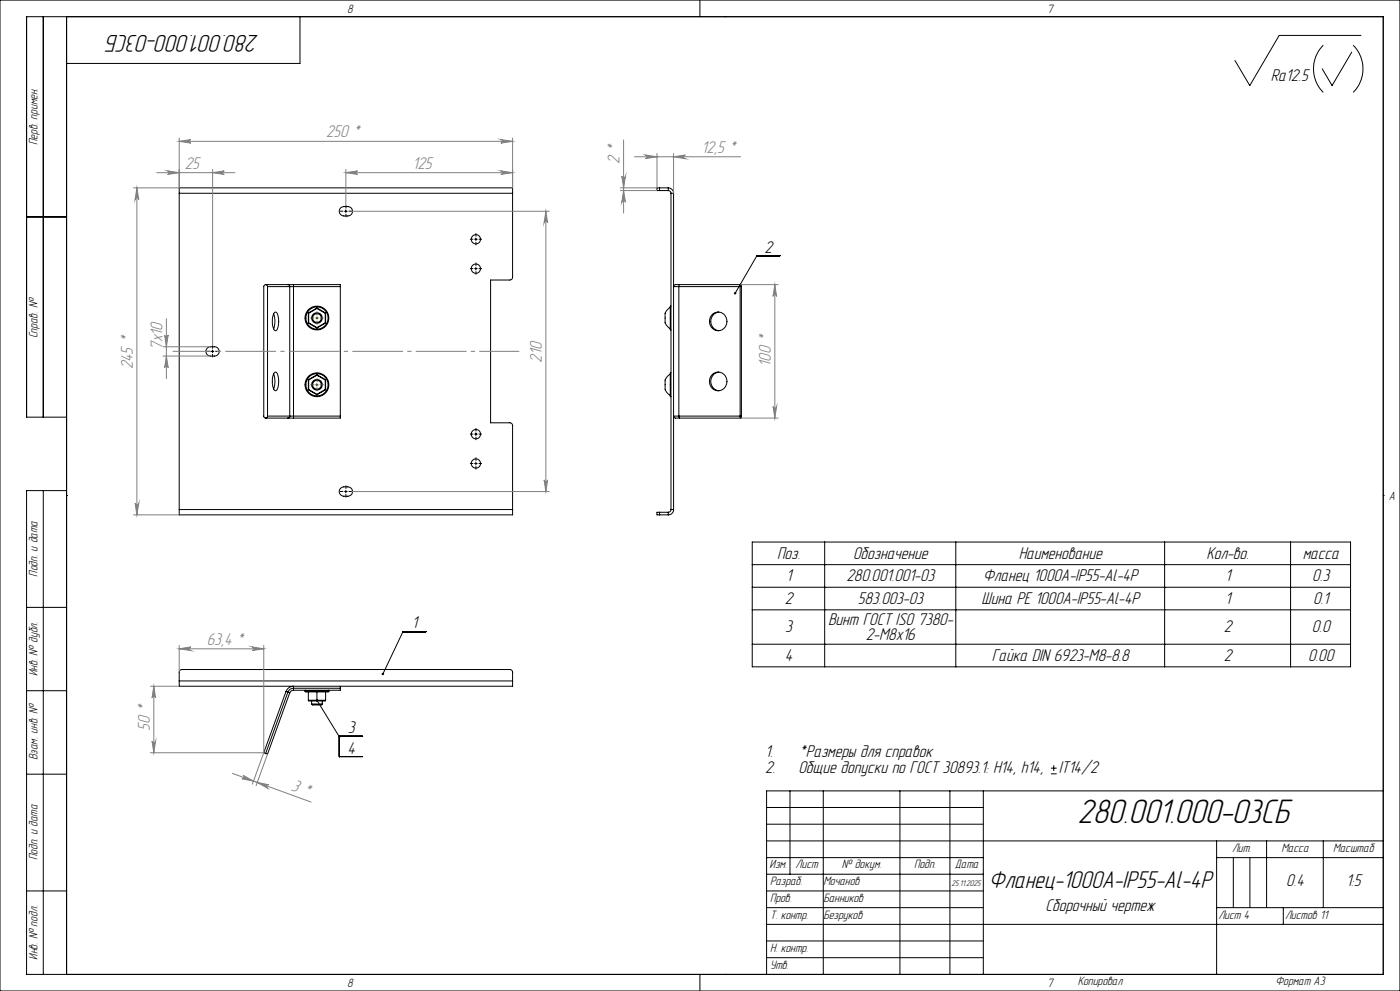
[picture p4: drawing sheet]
<svg xmlns="http://www.w3.org/2000/svg" width="420mm" height="297mm" viewBox="0 0 420 297" stroke-linecap="round" stroke-linejoin="round" font-family="sans-serif">
<g fill="none" stroke="#000" stroke-width=".3">
<path d="M0 0h420v297h-420zM13 5v120M20 5v287M90 5v14h-70M210 0v5M217.5 5h.1M397 13.5a10 10 0 0 0 0 14.2M405.5 15.6l-5.9 10-2.9-5M405.9 13.5a10 10 0 0 1 0 14.2M408.3 10.6h-24.5l-8.9 15-4.4-7.5M53.8 57.9v-1.6h100v1.6M53.8 57.9h100"/>
<path d="M53.8 57.9v94.8M153.8 57.9l-.1 25.5-.7 .5h-5.8v42.8h5.9l.6 .5 .1 25.5M197.9 56.3h-.8v.8h.8M197.9 56.3h2.6M197.9 56.3v.8M197.9 57.1h2.6M200.5 56.3a1.63 1.63 0 0 1 1.6 1.6M200.5 57.1l.7 .4 .1 .4M200.5 56.3v.8M201.3 57.9h.8M201.3 57.9v94.8M202.1 57.9v94.8"/>
<path d="M8 65h12M102.3 62.2a2.69 2.69 0 0 1 3.3 .4 1.41 1.41 0 0 1-1.2 2.1 2.16 2.16 0 0 1-2.4-.7 1.4 1.4 0 0 1 .3-1.8zM103.4 63.3h.8M103.8 62.9v.8M142.4 71.7h.8M142.8 71.3v.8M226.9 76.9h.1M226.9 76.7h7.1M226.9 76.9l-6.3 11M79.7 85.3l-.6 .5v39l.6 .5M79.7 85.3l.4 .2 .2 .4M79.7 85.3h6.7"/>
<path d="M80.3 85.9v38.8M80.3 85.9h6.6M82.1 94a6.8 6.8 0 0 1 0 4.6M82.2 93.8l.5-.3a3.5 3.5 0 0 1 .9 3.4l-.3 1.6-.6 .6a3.6 3.6 0 0 1-1-3.4zM86.4 85.3l.4 .2 .1 .4M86.4 85.3h1.7M86.9 85.9h1.2M86.9 85.9v38.8M88.1 85.3v.6M88.1 85.3h14v.6M88.1 85.9h14M88.1 85.9v38.8"/>
<path d="M92.5 93.8v3M92.5 96.8l2.6 1.5M92.5 93.8l.1 .1M92.6 93.9v2.9M92.6 96.8l2.5 1.4M92.6 96.8h-.1M95.1 92.3v.2M95.1 98.2v.1M95.1 92.5l2.5 1.4M95.1 92.3l2.6 1.5M95.1 92.5l-2.5 1.4M95.1 92.3l-2.6 1.5"/>
<path d="M97.6 93.9v2.9M97.6 96.8h.1M97.6 96.8l-2.5 1.4M97.7 93.8v3M97.7 93.8l-.1 .1M97.7 96.8l-2.6 1.5M102.1 85.9v38.8M142.4 80.5h.8M142.8 80.1v.8M201.1 92.1l-.7 .6a2.46 2.46 0 0 0-.9 2.6 2.81 2.81 0 0 0 1.6 3.2M201.3 91.8h-.2v7.1h.2M203.7 85.9h18.3"/>
<path d="M203.7 85.9v38.8M203.9 85.3l-.2 .6M203.9 85.3a1.34 1.34 0 0 0-1.8 .6h1.6M203.9 85.3h18.3M213.8 94.1a2.69 2.69 0 0 1 4.3 2.2 2.69 2.69 0 0 1-4.3 2.2 2.92 2.92 0 0 1 0-4.4zM215.7 93.5a2.81 2.81 0 0 0-2.5 2.8 2.81 2.81 0 0 0 2.5 2.8M222 85.9v38.8M222.2 85.3l-.2 .6M222.2 85.3l.2 .4v39.3l-.2 .3M62.3 104.2a2.42 2.42 0 0 1 3.5 .9 1.43 1.43 0 0 1-1.4 1.6h-1.2a1.4 1.4 0 0 1-1.3-.9 1.4 1.4 0 0 1 .4-1.6zM63.4 105.3h.8M63.8 104.9v.8"/>
<path d="M82.1 112a6.9 6.9 0 0 1 0 4.6M82.2 111.8l.5-.3a3.5 3.5 0 0 1 .9 3.4l-.3 1.6-.6 .6a3.6 3.6 0 0 1-1-3.4zM92.5 113.8l.1 .1M92.5 116.8l2.6 1.5M92.5 113.8v3M92.6 116.7l2.5 1.5M92.6 116.7l-.1 .1M92.6 113.9v2.8M95.1 112.3v.2M95.1 118.2v.1M95.1 112.5l-2.5 1.4M95.1 112.3l-2.6 1.5"/>
<path d="M95.1 112.5l2.5 1.4M95.1 112.3l2.6 1.5M97.6 116.7l-2.5 1.5M97.6 116.7l.1 .1M97.6 113.9v2.8M97.7 116.8l-2.6 1.5M97.7 113.8v3M97.7 113.8l-.1 .1M201.1 112.1l-.7 .5a2.53 2.53 0 0 0-.9 2.7 2.81 2.81 0 0 0 1.6 3.2M201.3 111.8h-.2v7.1h.2M213.8 112.1a2.7 2.7 0 0 1 4.3 2.2 2.7 2.7 0 0 1-4.3 2.2 2.95 2.95 0 0 1 0-4.4zM215.7 111.5a2.83 2.83 0 0 0-2.5 2.8 2.83 2.83 0 0 0 2.5 2.8"/>
<path d="M20 125h-12v-120h407v287h-407v-145h12M79.7 125.3h6.7M80.3 124.7l-.1 .4-.5 .2M80.3 124.7h6.6M86.4 125.3h1.7M86.9 124.7v.4l-.5 .2M86.9 124.7h1.2M88.1 124.7v.6M88.1 124.7h14M102.1 124.7v.6h-14M142.4 130.1h.8M142.4 138.9h.8"/>
<path d="M142.8 129.7v.8M142.8 138.5v.8M203.7 124.7l.2 .6M203.7 124.7h-1.5a.73 .73 0 0 0 .4 .7 .73 .73 0 0 0 .8-.1h.5M203.7 124.7h18.3M203.9 125.3h18.3M222 124.7l.2 .6M13 147v145M20 148.5h.1M53.8 152.7v1.6h100v-1.6M53.8 152.7h100M102.3 146.3a2.32 2.32 0 0 1 3.4 .8 1.37 1.37 0 0 1-1.3 1.6 2.16 2.16 0 0 1-2.4-.7 1.34 1.34 0 0 1 .3-1.7z"/>
<path d="M103.4 147.3h.8M103.8 146.9v.8M197.9 153.5h-.8v.8h.8M197.9 154.3h2.6M197.9 153.5v.8M197.9 153.5h2.6M200.5 153.5v.8M201.3 152.7l-.3 .6-.5 .2M201.3 152.7h.8M202.1 152.7a1.57 1.57 0 0 1-1.6 1.6M415 148.5h.1M225.7 162.5h179.5v37.3h-179.5z"/>
<path d="M225.7 169.2h179.5M225.7 176h179.5M247.4 162.5v37.3M286.7 162.5v37.3M349.4 162.5v37.3M387.2 162.5v37.3M8 182h12M120.8 189.5h.1M120.8 189.3h7M120.8 189.5l-5.9 12.5M225.7 182.8h179.5M225.7 193.1h179.5"/>
<path d="M8 207h12M53.8 204.1v-2.8l.3-.5 .5-.1h98.4l.4 .1 .3 .5 .1 2.8M53.8 204.1v1.6h100v-1.6M53.8 204.1h100M85.8 207.3l.6 .2M85.8 207.3l-6.7 18.3 .6 .2M86.4 207.5l.5 .1M86.4 207.5l-6.7 18.3M86.9 207.6l-6.6 18.4-.6-.2M88.1 206.3v-.5a2.08 2.08 0 0 0-2.3 1.5M88.1 206.3a1.79 1.79 0 0 0-1.7 1.2M88.1 206.3v.6"/>
<path d="M88.1 206.9l-.6 .1-.6 .6M88.1 206.3h14M91.5 207.1l.3 .3h6.6l.3-.3M91.5 207.1h7.2M91.8 206.9l-.3 .2M92.5 207.4v2.5M92.5 209.9h5.2M92.5 209.9l.1 .2h5l.1-.2M93.5 211h3.2M93.5 211l.3 .3h.6a3.2 3.2 0 0 0 2.3-.3M93.5 210.1v.9M95.1 207.4v2.7"/>
<path d="M95.1 209.9l6.7 10.9M96.7 210.1v.9M97.7 207.4v2.5M98.4 206.9l.3 .2M102.1 205.7v.6M102.1 206.3v.6h-14M8 232h12M101.8 220.8h.1M101.8 226.8h7M108.8 220.7h-7v6.1M237 237v25M247 237v55"/>
<path d="M270 237v55M285 237v55M295 237v55M315.3 231.9h1.7M315.3 230.2h1.7M316.1 229.3v1.8M415 237h-185v55M230 242h65M230 247h65M230 252h185M230 257h65M365 252v40"/>
<path d="M365 257h50M370 257v15M375 257v15M380 252v20M397 252v20M8 267h12M230 267h65M230 272h65M230 277h185M230 262h65M365 272h50M385 272v5"/>
<path d="M210 292v5M217.5 292h.1M230 282h65M230 287h65"/>
<circle cx="142.8" cy="71.7" r="1.4"/>
<circle cx="95.1" cy="95.3" r="1.59"/>
<circle cx="95.1" cy="95.3" r="3.6"/>
<circle cx="95.1" cy="95.3" r="1.32"/>
<circle cx="95.1" cy="95.3" r="3.3"/>
<circle cx="142.8" cy="80.5" r="1.41"/>
<circle cx="95.1" cy="115.3" r="1.59"/>
<circle cx="95.1" cy="115.3" r="3.6"/>
<circle cx="95.1" cy="115.3" r="1.32"/>
<circle cx="95.1" cy="115.3" r="3.3"/>
<circle cx="142.8" cy="138.9" r="1.4"/>
<circle cx="142.8" cy="130.1" r="1.41"/>
</g>
<g fill="none" stroke="#808080" stroke-width=".3">
<path d="M41.1 56.3l.5 3.5a.55 .55 0 0 0-.5-.5 .55 .55 0 0 0-.6 .5zM41.1 56.3v98M47 51.7h23.5M50.3 51.2l3.5 .5-3.5 .6a.53 .53 0 0 0 .5-.6 .53 .53 0 0 0-.5-.5zM53.8 42.4l3.5-.6a.53 .53 0 0 0-.5 .6 .53 .53 0 0 0 .5 .5zM53.8 41.4v14.9h-13.7M53.8 42.4h100M63.8 51.7l3.5-.5a.53 .53 0 0 0-.6 .5 .53 .53 0 0 0 .6 .6zM63.8 50.8v52.7M103.8 51.7l3.5-.5a.53 .53 0 0 0-.6 .5 .53 .53 0 0 0 .6 .6zM103.8 50.8v10.7M103.8 51.7h50"/>
<path d="M150.2 51.2l3.6 .5-3.6 .6a.53 .53 0 0 0 .6-.6 .53 .53 0 0 0-.6-.5zM150.2 41.8l3.6 .6-3.6 .5a.53 .53 0 0 0 .6-.5 .53 .53 0 0 0-.6-.6zM153.8 41.4v14.9M186.1 57.1h11M186.1 56.3h11M186.5 52.8a.55 .55 0 0 0 .6 .5 .55 .55 0 0 0 .5-.5l-.5 3.5zM187.1 57.1l.5 3.5a.55 .55 0 0 0-.5-.5 .55 .55 0 0 0-.6 .5zM187.1 41.9v21.9M190.4 47h31.8M193.6 46.5l3.5 .5-3.5 .6a.55 .55 0 0 0 .5-.6 .55 .55 0 0 0-.5-.5zM197.1 46v10.3M202.1 47l3.5-.5a.55 .55 0 0 0-.5 .5 .55 .55 0 0 0 .5 .6z"/>
<path d="M202.1 46v11.9M105.6 63.3h59.2M163.8 63.3l.5 3.5a.53 .53 0 0 0-.5-.5 .53 .53 0 0 0-.6 .5zM163.8 63.3v84M49.9 95.5v17.9M222.2 85.3h11.2M232.4 85.3l.6 3.5a.53 .53 0 0 0-.6-.5 .53 .53 0 0 0-.5 .5zM232.4 85.3v40M48.9 106.7h14.2M48.9 103.9h14.2M49.4 100.4a.53 .53 0 0 0 .5 .5 .53 .53 0 0 0 .5-.5l-.5 3.5zM49.9 106.7l.5 3.5a.53 .53 0 0 0-.5-.5 .53 .53 0 0 0-.5 .5z"/>
<path d="M222.2 125.3h11.2M231.9 121.8a.53 .53 0 0 0 .5 .5 .53 .53 0 0 0 .6-.5l-.6 3.5zM40.1 154.3h13.7M40.5 150.8a.55 .55 0 0 0 .6 .5 .55 .55 0 0 0 .5-.5l-.5 3.5zM105.6 147.3h59.2M163.2 143.8a.53 .53 0 0 0 .6 .5 .53 .53 0 0 0 .5-.5l-.5 3.5zM53.8 194.4l3.5-.5a.55 .55 0 0 0-.5 .5 .55 .55 0 0 0 .5 .6zM53.8 193.4v8.1M53.8 194.4h25.3M75.6 193.9l3.5 .5-3.5 .6a.55 .55 0 0 0 .5-.6 .55 .55 0 0 0-.5-.5zM79.1 193.4v32.2M45.1 205.7h8.7"/>
<path d="M46.1 205.7l.6 3.5a.53 .53 0 0 0-.6-.5 .53 .53 0 0 0-.5 .5zM46.1 205.7v19.9M45.1 225.6h34M45.6 222.1a.53 .53 0 0 0 .5 .5 .53 .53 0 0 0 .6-.5l-.6 3.5zM69.7 231.8l23.6 8.6M72.9 232.4l3.1 1.7-3.4-.7a.54 .54 0 0 0 .6-.3 .54 .54 0 0 0-.3-.7zM77.2 234.5l3.4 .7a.55 .55 0 0 0-.6 .3 .55 .55 0 0 0 .3 .7zM79.1 225.6l-3.4 9.4M80.3 226l-3.5 9.4"/>
</g>
<g fill="none" stroke="#000" stroke-width=".3" stroke-dasharray="15.2 1.3 1.3 1.3" stroke-linecap="butt">
<path d="M103 63.3h-1M103.8 62.5v-1M103.8 64.1v1M104.6 63.3h1M142 71.7h-1M142.8 79.7v-1M142.8 70.9v-1M142.8 72.5v1M143.6 71.7h1M142 80.5h-1M142.8 81.3v1M143.6 80.5h1"/>
<path d="M63 105.3h-1M63.8 104.5v-1M63.8 106.1v1M64.6 105.3h1M142 130.1h-1M142 138.9h-1M142.8 129.3v-1M142.8 130.9v1M142.8 138.1v-1M142.8 139.7v1M143.6 130.1h1M143.6 138.9h1"/>
<path d="M103 147.3h-1M103.8 146.5v-1M103.8 148.1v1M104.6 147.3h1"/>
</g>
<path d="M94.3 95.3h-1.2M95.1 94.5v-1.2M95.1 96.1v1.2M95.9 95.3h1.2M94.3 115.3h-1.2M95.1 114.5v-1.2M95.1 116.1v1.2M95.9 115.3h1.2" fill="none" stroke="#808000" stroke-width=".3" stroke-dasharray="15.2 1.3 1.3 1.3" stroke-linecap="butt"/>
<path d="M51.8 105.3h104" fill="none" stroke="#808080" stroke-width=".3" stroke-dasharray="15.2 1.3 1.3 1.3" stroke-dashoffset="3.2" stroke-linecap="butt"/>
<path d="M94.7 95.3h.8M95.1 94.9v.8M94.7 115.3h.8M95.1 114.9v.8" fill="none" stroke="#808000" stroke-width=".3"/>
<path d="M220.2 87.7l.1 .5 .3-.3-.3 .3a.37 .37 0 0 0 .5-.1 .37 .37 0 0 0-.1-.5 .37 .37 0 0 0-.5 .1zM94.9 209.6a.37 .37 0 0 0 0 .6 .37 .37 0 0 0 .6-.3 .37 .37 0 0 0-.5-.4l.1 .4zM114.7 201.7l-.2 .5 .2 .1 .2-.3-.2 .3a.37 .37 0 0 0 .5-.3 .37 .37 0 0 0-.5-.3z" fill="#000"/>
<g fill="#808080">
<path d="M103.8 51.7l3.5-.5a.53 .53 0 0 0-.6 .5 .53 .53 0 0 0 .6 .6zM150.2 51.2l3.6 .5-3.6 .6a.53 .53 0 0 0 .6-.6 .53 .53 0 0 0-.6-.5z"/>
<path d="M193.6 46.5l3.5 .5-3.5 .6a.55 .55 0 0 0 .5-.6 .55 .55 0 0 0-.5-.5zM202.1 47l3.5-.5a.55 .55 0 0 0-.5 .5 .55 .55 0 0 0 .5 .6z"/>
<path d="M187.1 57.1l.5 3.5a.55 .55 0 0 0-.5-.5 .55 .55 0 0 0-.6 .5zM186.5 52.8a.55 .55 0 0 0 .6 .5 .55 .55 0 0 0 .5-.5l-.5 3.5z"/>
<path d="M49.9 106.7l.5 3.5a.53 .53 0 0 0-.5-.5 .53 .53 0 0 0-.5 .5zM49.4 100.4a.53 .53 0 0 0 .5 .5 .53 .53 0 0 0 .5-.5l-.5 3.5zM231.9 121.8a.53 .53 0 0 0 .5 .5 .53 .53 0 0 0 .6-.5l-.6 3.5zM232.4 85.3l.6 3.5a.53 .53 0 0 0-.6-.5 .53 .53 0 0 0-.5 .5zM45.6 222.1a.53 .53 0 0 0 .5 .5 .53 .53 0 0 0 .6-.5l-.6 3.5zM46.1 205.7l.6 3.5a.53 .53 0 0 0-.6-.5 .53 .53 0 0 0-.5 .5z"/>
<path d="M41.1 56.3l.5 3.5a.55 .55 0 0 0-.5-.5 .55 .55 0 0 0-.6 .5zM40.5 150.8a.55 .55 0 0 0 .6 .5 .55 .55 0 0 0 .5-.5l-.5 3.5zM163.8 63.3l.5 3.5a.53 .53 0 0 0-.5-.5 .53 .53 0 0 0-.6 .5zM163.2 143.8a.53 .53 0 0 0 .6 .5 .53 .53 0 0 0 .5-.5l-.5 3.5z"/>
<path d="M72.9 232.4l3.1 1.7-3.4-.7a.54 .54 0 0 0 .6-.3 .54 .54 0 0 0-.3-.7zM77.2 234.5l3.4 .7a.55 .55 0 0 0-.6 .3 .55 .55 0 0 0 .3 .7z"/>
<path d="M53.8 194.4l3.5-.5a.55 .55 0 0 0-.5 .5 .55 .55 0 0 0 .5 .6zM75.6 193.9l3.5 .5-3.5 .6a.55 .55 0 0 0 .5-.6 .55 .55 0 0 0-.5-.5z"/>
<path d="M53.8 42.4l3.5-.6a.53 .53 0 0 0-.5 .6 .53 .53 0 0 0 .5 .5zM150.2 41.8l3.6 .6-3.6 .5a.53 .53 0 0 0 .6-.5 .53 .53 0 0 0-.6-.6zM50.3 51.2l3.5 .5-3.5 .6a.53 .53 0 0 0 .5-.6 .53 .53 0 0 0-.5-.5zM63.8 51.7l3.5-.5a.53 .53 0 0 0-.6 .5 .53 .53 0 0 0 .6 .6z"/>
</g>
<text font-size="10.5" x="323.3" y="246.7">280.001.000-03СБ</text>
<g font-size="7.5">
<text x="77.7" y="10.4" transform="rotate(-180 77.7 10.4)">280.001.000-03СБ</text>
<text x="296.7" y="266.1">Фланец-1000А-IP55-Al-4P</text>
</g>
<g font-size="5.3">
<text x="381.2" y="24.4">Ra12.5</text>
<text x="229.3" y="75.7">2</text>
<text x="233.1" y="167.4">Поз.</text>
<text x="255.9" y="167.4">Обозначение</text>
<text x="305.6" y="167.4">Наименование</text>
<text x="361.9" y="167.4">Кол-во.</text>
<text x="390.8" y="167.4">масса</text>
<text x="235.8" y="174.2">1</text>
<text x="253.9" y="174.2">280.001.001-03</text>
<text x="294.9" y="174.2">Фланец 1000А-IP55-Al-4P</text>
<text x="367.6" y="174.2">1</text>
<text x="393.7" y="174.2">0.3</text>
<text x="235.5" y="180.9">2</text>
<text x="257.4" y="180.9">583.003-03</text>
<text x="294.5" y="180.9">Шина PE 1000А-IP55-Al-4P</text>
<text x="367.6" y="180.9">1</text>
<text x="393.9" y="180.9">0.1</text>
<text x="123.5" y="188.4">1</text>
<text x="235.6" y="189.5">3</text>
<text x="248.4" y="187.2">Винт ГОСТ ISO 7380-</text>
<text x="259.8" y="191.8">2-М8х16</text>
<text x="367.2" y="189.5">2</text>
<text x="393.5" y="189.5">0.0</text>
<text x="235.5" y="198">4</text>
<text x="297.5" y="198">Гайка DIN 6923-M8-8.8</text>
<text x="367.2" y="198">2</text>
<text x="392.4" y="198">0.00</text>
<text x="104.3" y="219.7">3</text>
<text x="104.2" y="225.9">4</text>
<text x="229.6" y="227">1.</text>
<text x="239.6" y="227">*Размеры для справок</text>
<text x="229.6" y="231.6">2.</text>
<text x="239.6" y="231.6">Общие допуски по ГОСТ 30893.1: H14, h14,</text>
<text x="317.6" y="231.6">IT14/2</text>
<text x="385.9" y="265.6">0.4</text>
<text x="403.9" y="265.6">1:5</text>
<text x="313.6" y="272.9">Сборочный чертеж</text>
</g>
<g font-size="5.3" fill="#808080">
<text x="97.9" y="41.1">250 *</text>
<text x="210.4" y="45.8">12,5 *</text>
<text x="55.5" y="50.5">25</text>
<text x="123.8" y="50.5">125</text>
<text x="185.9" y="49.2" transform="rotate(-90 185.9 49.2)">2 *</text>
<text x="48.7" y="104.9" transform="rotate(-90 48.7 104.9)">7х10</text>
<text x="39.9" y="110.7" transform="rotate(-90 39.9 110.7)">245 *</text>
<text x="162.6" y="108.7" transform="rotate(-90 162.6 108.7)">210</text>
<text x="231.2" y="109.9" transform="rotate(-90 231.2 109.9)">100 *</text>
<text x="62" y="193.2">63,4 *</text>
<text x="44.9" y="219.1" transform="rotate(-90 44.9 219.1)">50 *</text>
<text x="87.1" y="236.8" transform="rotate(20 87.1 236.8)">3 *</text>
</g>
<g font-size="3.8">
<text x="104.2" y="3.8">8</text>
<text x="314.2" y="3.8">7</text>
<text x="11.3" y="43.5" transform="rotate(-90 11.3 43.5)">Перв. примен.</text>
<text x="11.3" y="101.4" transform="rotate(-90 11.3 101.4)">Справ. №</text>
<text x="416.6" y="149.8">A</text>
<text x="11.3" y="172.8" transform="rotate(-90 11.3 172.8)">Подп. и дата</text>
<text x="11.3" y="202.7" transform="rotate(-90 11.3 202.7)">Инв. № дубл.</text>
<text x="11.3" y="227.8" transform="rotate(-90 11.3 227.8)">Взам. инв. №</text>
<text x="11.3" y="257.8" transform="rotate(-90 11.3 257.8)">Подп. и дата</text>
<text x="369.6" y="255.2">Лит.</text>
<text x="384.4" y="255.2">Масса</text>
<text x="399.9" y="255.2">Масштаб</text>
<text x="230.9" y="260.2">Изм.</text>
<text x="238.7" y="260.2">Лист</text>
<text x="252.6" y="260.2">№ докум.</text>
<text x="274.2" y="260.2">Подп.</text>
<text x="286.5" y="260.2">Дата</text>
<text x="231" y="265.3">Разраб.</text>
<text x="247" y="265.4">Мочанов</text>
<text x="231" y="275.3">Т. контр.</text>
<text x="231" y="270.3">Пров.</text>
<text x="247" y="275.3">Безруков</text>
<text x="247" y="270.4">Банников</text>
<text x="365.5" y="275.3">Лист 4</text>
<text x="385.5" y="275.3">Листов 11</text>
<text x="11.3" y="287.7" transform="rotate(-90 11.3 287.7)">Инв. № подл.</text>
<text x="231" y="285.3">Н. контр.</text>
<text x="231" y="290.3">Утв.</text>
<text x="104.2" y="295.8">8</text>
<text x="314.2" y="295.8">7</text>
<text x="323.3" y="295.2">Копировал</text>
<text x="382.7" y="295.2">Формат А3</text>
</g>
<text font-size="2.6" x="285.4" y="265.5">25.11.2025</text>
</svg>
